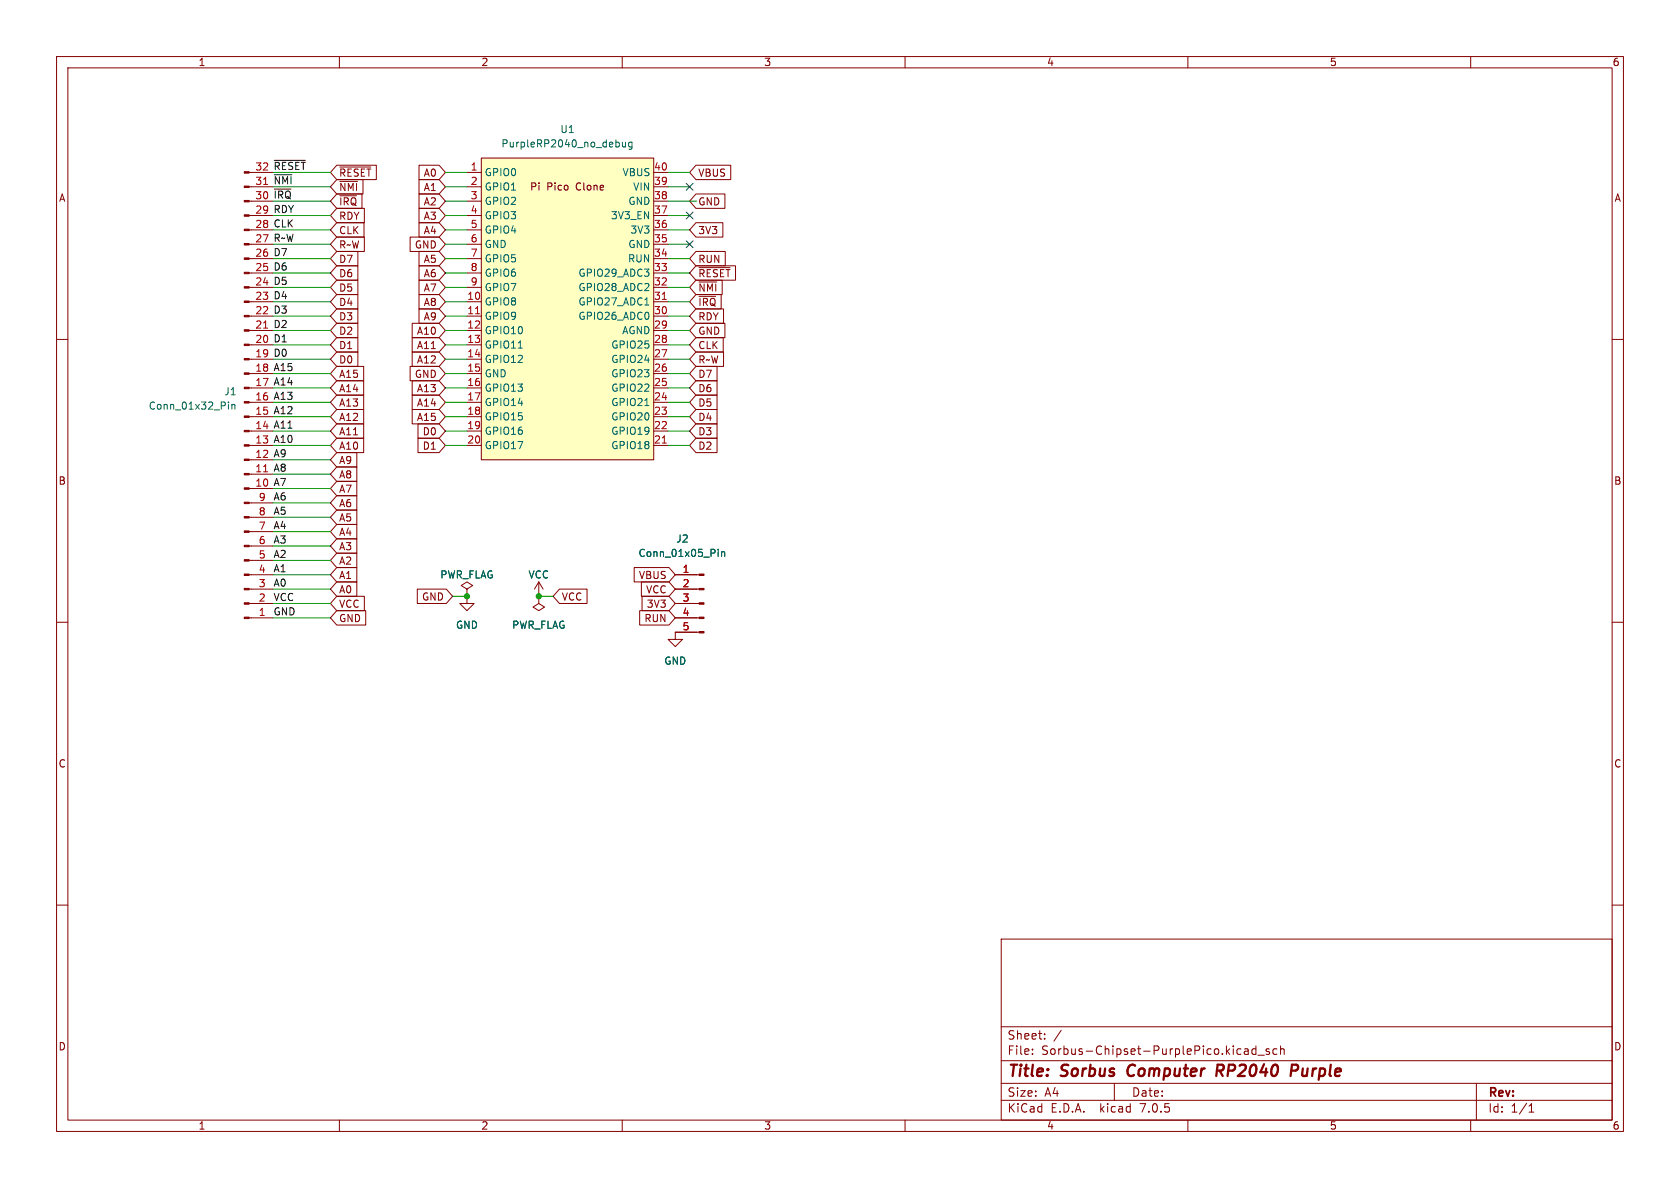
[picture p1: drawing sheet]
<svg xmlns="http://www.w3.org/2000/svg" width="297mm" height="210mm" viewBox="0 0 297 210" stroke-linecap="round" stroke-linejoin="round" font-family="sans-serif">
<g fill="none" stroke="#840000" stroke-width=".18">
<path d="M10 10h277v190h-277zM12 12h273v186h-273zM60 10v2M110 10v2M160 10v2M210 10v2M260 10v2M44 30.5h4.3M44 33h4.3M44 35.6h4.3M44 38.1h4.3M59.5 34.3h4.5v2.5h-4.5l-1.1-1.2z"/>
<path d="M59.5 29.2h7v2.6h-7l-1.1-1.3zM59.5 31.7h4.7v2.6h-4.7l-1.1-1.3zM59.5 39.4h4.9v2.5h-4.9l-1.1-1.3zM59.5 36.8h4.9v2.6h-4.9l-1.1-1.3zM60.1 34.6h2.9M60.1 29.5h5.5M60.1 32.1h3.1M74.1 34.3h3.5l1.1 1.3-1.1 1.2h-3.5zM74.1 29.2h3.5l1.1 1.3-1.1 1.3h-3.5zM74.1 31.7h3.5l1.1 1.3-1.1 1.3h-3.5zM74.1 36.8h3.5l1.1 1.3-1.1 1.3h-3.5zM74.1 39.4h3.5l1.1 1.2-1.1 1.3h-3.5z"/>
<path d="M82.5 30.5h2.6M82.5 33h2.6M82.5 35.6h2.6M82.5 38.1h2.6M85.1 27.9h30.5v53.4h-30.5zM115.6 30.5h2.5M115.6 33h2.5M115.6 35.6h2.5M115.6 38.1h2.5M123 29.2h6.2v2.6h-6.2l-1.1-1.3zM123 34.3h5.2v2.5h-5.2l-1.1-1.2zM123 39.4h4.8v2.5h-4.8l-1.1-1.3z"/>
<path d="M10 60h2M44 53.3h4.3M44 55.9h4.3M44 58.4h4.3M44 50.8h4.3M44 48.3h4.3M44 45.7h4.3M44 43.2h4.3M44 40.6h4.3M59.5 59.7h3.8v2.5h-3.8l-1.1-1.2zM59.5 57.1h3.8v2.6h-3.8l-1.1-1.3zM59.5 54.6h3.8v2.6h-3.8l-1.1-1.3z"/>
<path d="M59.5 52.1h3.8v2.5h-3.8l-1.1-1.3zM59.5 49.5h3.8v2.6h-3.8l-1.1-1.3zM59.5 47h3.8v2.5h-3.8l-1.1-1.2zM59.5 41.9h4.9v2.6h-4.9l-1.1-1.3zM59.5 44.4h3.8v2.6h-3.8l-1.1-1.3zM72.5 41.9h5.1l1.1 1.3-1.1 1.3h-5.1zM72.9 57.1h4.7l1.1 1.3-1.1 1.3h-4.7zM72.9 59.7h4.7l1.1 1.3-1.1 1.2h-4.7zM74.1 47h3.5l1.1 1.3-1.1 1.2h-3.5zM74.1 52.1h3.5l1.1 1.2-1.1 1.3h-3.5zM74.1 54.6h3.5l1.1 1.3-1.1 1.3h-3.5zM74.1 44.4h3.5l1.1 1.3-1.1 1.3h-3.5z"/>
<path d="M74.1 49.5h3.5l1.1 1.3-1.1 1.3h-3.5zM82.5 53.3h2.6M82.5 55.9h2.6M82.5 58.4h2.6M82.5 50.8h2.6M82.5 48.3h2.6M82.5 45.7h2.6M82.5 43.2h2.6M82.5 40.6h2.6M115.6 53.3h2.5M115.6 55.9h2.5M115.6 58.4h2.5"/>
<path d="M115.6 50.8h2.5M115.6 48.3h2.5M115.6 45.7h2.5M115.6 43.2h2.5M115.6 40.6h2.5M123 57.1h5.2v2.6h-5.2l-1.1-1.3zM123 59.7h4.9v2.5h-4.9l-1.1-1.2zM123 54.6h4.9v2.6h-4.9l-1.1-1.3zM123 52.1h4.5v2.5h-4.5l-1.1-1.3zM123 49.5h4.7v2.6h-4.7l-1.1-1.3zM123 47h7v2.5h-7l-1.1-1.2zM123 44.4h5.2v2.6h-5.2l-1.1-1.3z"/>
<path d="M123.6 52.4h2.9M123.6 49.8h3.1M123.6 47.3h5.5M285 60h2M44 61h4.3M44 63.5h4.3M44 66h4.3M44 68.6h4.3M44 71.1h4.3M44 73.7h4.3M44 76.2h4.3M44 78.7h4.3"/>
<path d="M59.5 62.2h3.8v2.6h-3.8l-1.1-1.3zM59.5 64.8h4.8v2.5h-4.8l-1.1-1.3zM59.5 69.8h4.8v2.6h-4.8l-1.1-1.3zM59.5 67.3h4.8v2.6h-4.8l-1.1-1.3zM59.5 74.9h4.8v2.6h-4.8l-1.1-1.3zM59.5 77.5h4.8v2.5h-4.8l-1.1-1.3zM59.5 72.4h4.8v2.5h-4.8l-1.1-1.2zM72.5 64.8h5.1l1.1 1.2-1.1 1.3h-5.1zM72.9 62.2h4.7l1.1 1.3-1.1 1.3h-4.7zM72.9 67.3h4.7l1.1 1.3-1.1 1.3h-4.7zM72.9 69.8h4.7l1.1 1.3-1.1 1.3h-4.7zM72.9 72.4h4.7l1.1 1.3-1.1 1.2h-4.7z"/>
<path d="M73.9 77.5h3.7l1.1 1.2-1.1 1.3h-3.7zM73.9 74.9h3.7l1.1 1.3-1.1 1.3h-3.7zM82.5 61h2.6M82.5 63.5h2.6M82.5 66h2.6M82.5 68.6h2.6M82.5 71.1h2.6M82.5 73.7h2.6M82.5 76.2h2.6M82.5 78.7h2.6M115.6 61h2.5M115.6 63.5h2.5"/>
<path d="M115.6 66h2.5M115.6 68.6h2.5M115.6 71.1h2.5M115.6 73.7h2.5M115.6 76.2h2.5M115.6 78.7h2.5M123 69.8h3.8v2.6h-3.8l-1.1-1.3zM123 67.3h3.8v2.6h-3.8l-1.1-1.3zM123 62.2h4.9v2.6h-4.9l-1.1-1.3zM123 64.8h3.8v2.5h-3.8l-1.1-1.3zM123 72.4h3.8v2.5h-3.8l-1.1-1.2zM123 74.9h3.8v2.6h-3.8l-1.1-1.3z"/>
<path d="M123 77.5h3.8v2.5h-3.8l-1.1-1.3zM44 81.3h4.3M44 83.8h4.3M44 86.4h4.3M44 88.9h4.3M44 91.4h4.3M44 94h4.3M44 96.5h4.3M44 99.1h4.3M59.5 97.8h3.6v2.5h-3.6l-1.1-1.2zM59.5 80h3.6v2.6h-3.6l-1.1-1.3zM59.5 82.5h3.6v2.6h-3.6l-1.1-1.3z"/>
<path d="M59.5 85.1h3.6v2.5h-3.6l-1.1-1.2zM59.5 90.2h3.6v2.5h-3.6l-1.1-1.3zM59.5 92.7h3.6v2.6h-3.6l-1.1-1.3zM59.5 87.6h3.6v2.6h-3.6l-1.1-1.3zM59.5 95.2h3.6v2.6h-3.6l-1.1-1.3zM10 110h2M44 101.6h4.3M44 104.1h4.3M44 106.7h4.3M44 109.2h4.3M59.5 102.9h3.6v2.5h-3.6l-1.1-1.3zM59.5 107.9h5.2v2.6h-5.2l-1.1-1.3z"/>
<path d="M59.5 105.4h4.9v2.6h-4.9l-1.1-1.3zM59.5 100.3h3.6v2.6h-3.6l-1.1-1.3zM73.8 104.1h5.1l1.1 1.3-1.1 1.3h-5.1zM82.5 104.1l1.1-.6-1.1-.6-1 .6 1 .6v1.3M82.5 105.4h.1M82.5 105.4v1.3h1.3l-1.3 1.3-1.2-1.3h1.2M95.2 105.4v1.3l1.1 .6-1.1 .7-1-.7 1-.6M95.2 105.4h.1M95.2 102.9l-.7 1.2M95.2 102.9v2.5M95.2 102.9l.8 1.2M98.9 104.1h4.9v2.6h-4.9l-1.1-1.3z"/>
<path d="M112.1 100.3h6.2l1.1 1.3-1.1 1.3h-6.2zM113.1 107.9h5.2l1.1 1.3-1.1 1.3h-5.2zM113.4 102.9h4.9l1.1 1.2-1.1 1.3h-4.9zM113.5 105.4h4.8l1.1 1.3-1.1 1.3h-4.8zM119.4 101.6h4.2M119.4 104.1h4.2M119.4 106.7h4.2M119.4 109.2h4.2M123.6 111.8h-4.2v1.2h1.2l-1.2 1.3-1.3-1.3h1.3M285 110h2M10 160h2M285 160h2"/>
<path d="M177 166h108v32h-108zM60 198v2M110 198v2M160 198v2M177 194.5h108M177 191.5h108M177 187.5h108M177 181.5h108M182.5 186.3v.1M182.5 185.5v.1M184.7 183.6v.1M184.7 182.8v.1"/>
<path d="M187.6 182.1l-1.3 2M197 191.5v3M210 198v2M220 185.5h.6l.1 .9M220.7 185.8h-.5a.29 .29 0 0 0-.2 .3 .29 .29 0 0 0 .2 .3l.5-.1M222 185.5l-.4-.1-.3 .3v.4l.2 .2h.5M222 184.9v1.5M222.4 186.5h1.1M224.4 185.5l-.4-.1-.2 .2 .1 .2 .5 .2v.3h-.6M225.7 185.5l-.4-.1-.3 .3v.4l.2 .2h.5M226.4 185.5l.2-.1 .4 .1v.9M226.4 184.9v1.5"/>
<path d="M260 198v2M261 191.5v6.5M270.3 196.6h.9M270.3 195.5l.4-.4v1.5"/>
</g>
<path d="M215.1 189.3h.8M216 188.2h-.7l-.3 2M229.2 188.2h-.8l-.2 2M229.2 189.2l-.9 .1" fill="none" stroke="#840000" stroke-width=".4"/>
<path d="M85.1 27.9h30.5v53.4h-30.5z" fill="#ffffc2" stroke="#ffffc2" stroke-width=".18"/>
<path d="M84.1 55.5h.7M117.1 52.9h.7M117.1 78.3h.7" fill="none" stroke="#a90000" stroke-width=".18"/>
<g fill="none" stroke="#006464" stroke-width=".18">
<path d="M109.4 25.3v.6M110 25.1l.1 .8 .3 .1 .2-.1M110.6 25.1v.9M111.7 25.2l-.3-.1-.3 .3 .1 .5h.5M111.7 25.1v1.1l-.2 .2-.3-.1M114 53.9h.7M40.4 71.1v.1M40.4 71.5v.8M41 71.5v.8M41 71.6l.2-.1h.3v.8M91.6 61.5h.8M114 71.7h.7"/>
<path d="M127 97.1v.1M127 97.5v.9M127.6 97.5v.9M127.6 97.6l.2-.1 .3 .1v.8"/>
</g>
<g fill="#840000" stroke="#840000" stroke-width=".18">
<path d="M43.2 30.4h.8v.2h-.8z"/>
<path d="M43.2 32.9h.8v.2h-.8z"/>
<path d="M43.2 35.4h.8v.3h-.8z"/>
<path d="M43.2 38h.8v.2h-.8z"/>
<path d="M43.2 40.5h.8v.3h-.8z"/>
<path d="M43.2 43.1h.8v.2h-.8z"/>
<path d="M43.2 45.6h.8v.2h-.8z"/>
<path d="M43.2 48.1h.8v.3h-.8z"/>
<path d="M43.2 50.7h.8v.2h-.8z"/>
<path d="M43.2 53.2h.8v.3h-.8z"/>
<path d="M43.2 55.8h.8v.2h-.8z"/>
<path d="M43.2 58.3h.8v.2h-.8z"/>
<path d="M43.2 60.8h.8v.3h-.8z"/>
<path d="M43.2 63.4h.8v.2h-.8z"/>
<path d="M43.2 65.9h.8v.3h-.8z"/>
<path d="M43.2 68.5h.8v.2h-.8z"/>
<path d="M43.2 71h.8v.2h-.8z"/>
<path d="M43.2 73.5h.8v.3h-.8z"/>
<path d="M43.2 76.1h.8v.2h-.8z"/>
<path d="M43.2 78.6h.8v.3h-.8z"/>
<path d="M43.2 81.2h.8v.2h-.8z"/>
<path d="M43.2 83.7h.8v.2h-.8z"/>
<path d="M43.2 86.2h.8v.3h-.8z"/>
<path d="M43.2 88.8h.8v.2h-.8z"/>
<path d="M43.2 91.3h.8v.3h-.8z"/>
<path d="M43.2 93.9h.8v.2h-.8z"/>
<path d="M43.2 96.4h.8v.2h-.8z"/>
<path d="M43.2 98.9h.8v.3h-.8z"/>
<path d="M43.2 101.5h.8v.2h-.8z"/>
<path d="M43.2 104h.8v.3h-.8z"/>
<path d="M43.2 106.6h.8v.2h-.8z"/>
<path d="M43.2 109.1h.8v.2h-.8z"/>
<path d="M123.6 111.6h.9v.3h-.9z"/>
<path d="M123.6 109.1h.9v.2h-.9z"/>
<path d="M123.6 106.6h.9v.2h-.9z"/>
<path d="M123.6 104h.9v.3h-.9z"/>
<path d="M123.6 101.5h.9v.2h-.9z"/>
</g>
<path d="M48.5 33.4h2.9M48.5 28.3h5.5M48.5 30.9h3.1" fill="none" stroke="#0f0f0f" stroke-width=".18"/>
<g fill="none" stroke="#009600" stroke-width=".18">
<path d="M48.3 35.6h10.1M48.3 38.1h10.1M48.3 30.5h10.1M48.3 33h10.1M78.7 35.6h3.8M78.7 38.1h3.8M78.7 30.5h3.8M78.7 33h3.8M118.1 35.6h5.1M118.1 38.1h3.8M118.1 30.5h3.8M118.1 33h3.8"/>
<path d="M48.3 50.8h10.1M48.3 48.3h10.1M48.3 58.4h10.1M48.3 45.7h10.1M48.3 40.6h10.1M48.3 43.2h10.1M48.3 55.9h10.1M48.3 53.3h10.1M78.7 50.8h3.8M78.7 48.3h3.8M78.7 58.4h3.8M78.7 45.7h3.8"/>
<path d="M78.7 40.6h3.8M78.7 43.2h3.8M78.7 55.9h3.8M78.7 53.3h3.8M118.1 50.8h3.8M118.1 48.3h3.8M118.1 58.4h3.8M118.1 45.7h3.8M118.1 40.6h3.8M118.1 43.2h3.8M118.1 55.9h3.8M118.1 53.3h3.8"/>
<path d="M48.3 73.7h10.1M48.3 78.7h10.1M48.3 68.6h10.1M48.3 71.1h10.1M48.3 76.2h10.1M48.3 66h10.1M48.3 63.5h10.1M48.3 61h10.1M78.7 73.7h3.8M78.7 78.7h3.8M78.7 68.6h3.8M78.7 71.1h3.8"/>
<path d="M78.7 76.2h3.8M78.7 66h3.8M78.7 63.5h3.8M78.7 61h3.8M118.1 73.7h3.8M118.1 78.7h3.8M118.1 68.6h3.8M118.1 71.1h3.8M118.1 76.2h3.8M118.1 66h3.8M118.1 63.5h3.8M118.1 61h3.8"/>
<path d="M48.3 83.8h10.1M48.3 86.4h10.1M48.3 81.3h10.1M48.3 94h10.1M48.3 88.9h10.1M48.3 91.4h10.1M48.3 99.1h10.1M48.3 96.5h10.1M48.3 109.2h10.1M48.3 101.6h10.1M48.3 104.1h10.1M48.3 106.7h10.1"/>
<path d="M80 105.4h2.5M95.2 105.4h2.6"/>
</g>
<path d="M121.3 37.5l1.2 1.2M121.3 32.4l1.2 1.2M122.5 37.5l-1.2 1.2M122.5 32.4l-1.2 1.2M121.3 42.6l1.2 1.2M122.5 42.6l-1.2 1.2" fill="none" stroke="#000084" stroke-width=".18"/>
<g fill="#009600" stroke="#009600" stroke-width=".18">
<circle cx="82.5" cy="105.4" r=".46"/>
<circle cx="95.2" cy="105.4" r=".46"/>
</g>
<g font-size="2.8" fill="#840000">
<text x="178" y="190.8">Title:</text>
<text x="187.5" y="190.8">Sorbus</text>
<text x="199.8" y="190.8">Computer</text>
<text x="216.1" y="190.8">RP2040</text>
<text x="229.8" y="190.8">Purple</text>
</g>
<g font-size="2.1" fill="#840000">
<text x="178" y="183.9">Sheet:</text>
<text x="178" y="186.6">File:</text>
<text x="184" y="186.6">Sorbus-Chipset-PurplePico.kicad_sch</text>
<text x="178" y="196.8">KiCad</text>
<text x="178" y="194">Size:</text>
<text x="184.6" y="194">A4</text>
<text x="185.7" y="196.8">E.D.A.</text>
<text x="194.4" y="196.8">kicad</text>
<text x="200" y="194">Date:</text>
<text x="201.5" y="196.8">7.0.5</text>
<text x="263" y="194.2">Rev:</text>
<text x="263" y="196.8">Id:</text>
<text x="267" y="196.8">1/1</text>
</g>
<g font-size="1.8" fill="#840000">
<text x="35" y="11.8">1</text>
<text x="85" y="11.8">2</text>
<text x="135" y="11.8">3</text>
<text x="185" y="11.8">4</text>
<text x="235" y="11.8">5</text>
<text x="285" y="11.8">6</text>
<text x="10.4" y="35.8">A</text>
<text x="59.8" y="31.4">~{RESET}</text>
<text x="59.8" y="33.9">~{NMI}</text>
<text x="74.9" y="31.4">A0</text>
<text x="74.9" y="33.9">A1</text>
<text x="93.6" y="33.9">Pi</text>
<text x="96.6" y="33.9">Pico</text>
<text x="101.8" y="33.9">Clone</text>
<text x="123.3" y="31.4">VBUS</text>
<text x="285.4" y="35.8">A</text>
<text x="59.8" y="36.5">~{IRQ}</text>
<text x="59.8" y="41.6">CLK</text>
<text x="59.8" y="39">RDY</text>
<text x="74.9" y="36.5">A2</text>
<text x="74.9" y="39">A3</text>
<text x="74.9" y="41.6">A4</text>
<text x="123.3" y="36.5">GND</text>
<text x="123.3" y="41.6">3V3</text>
<text x="59.8" y="44.1">R~W</text>
<text x="59.8" y="46.6">D7</text>
<text x="73.3" y="44.1">GND</text>
<text x="74.9" y="46.6">A5</text>
<text x="123.3" y="46.6">RUN</text>
<text x="59.8" y="51.7">D5</text>
<text x="59.8" y="49.2">D6</text>
<text x="74.9" y="49.2">A6</text>
<text x="74.9" y="51.7">A7</text>
<text x="123.3" y="51.7">~{NMI}</text>
<text x="123.3" y="49.2">~{RESET}</text>
<text x="59.8" y="59.3">D2</text>
<text x="59.8" y="56.8">D3</text>
<text x="59.8" y="54.3">D4</text>
<text x="73.7" y="59.3">A10</text>
<text x="74.9" y="54.3">A8</text>
<text x="74.9" y="56.8">A9</text>
<text x="123.3" y="59.3">GND</text>
<text x="123.3" y="56.8">RDY</text>
<text x="123.3" y="54.3">~{IRQ}</text>
<text x="59.8" y="64.4">D0</text>
<text x="59.8" y="61.9">D1</text>
<text x="73.7" y="64.4">A12</text>
<text x="73.7" y="61.9">A11</text>
<text x="123.3" y="61.9">CLK</text>
<text x="123.3" y="64.4">R~W</text>
<text x="59.8" y="67">A15</text>
<text x="59.8" y="69.5">A14</text>
<text x="73.3" y="67">GND</text>
<text x="73.7" y="69.5">A13</text>
<text x="123.3" y="69.5">D6</text>
<text x="123.3" y="67">D7</text>
<text x="59.8" y="72">A13</text>
<text x="59.8" y="77.1">A11</text>
<text x="59.8" y="74.6">A12</text>
<text x="73.7" y="72">A14</text>
<text x="73.7" y="74.6">A15</text>
<text x="74.7" y="77.1">D0</text>
<text x="123.3" y="72">D5</text>
<text x="123.3" y="74.6">D4</text>
<text x="123.3" y="77.1">D3</text>
<text x="59.8" y="82.2">A9</text>
<text x="59.8" y="79.7">A10</text>
<text x="74.7" y="79.7">D1</text>
<text x="123.3" y="79.7">D2</text>
<text x="10.3" y="85.8">B</text>
<text x="59.8" y="84.7">A8</text>
<text x="59.8" y="87.3">A7</text>
<text x="59.8" y="89.8">A6</text>
<text x="285.3" y="85.8">B</text>
<text x="59.8" y="92.4">A5</text>
<text x="59.8" y="94.9">A4</text>
<text x="59.8" y="100">A2</text>
<text x="59.8" y="97.4">A3</text>
<text x="59.8" y="105.1">A0</text>
<text x="59.8" y="107.6">VCC</text>
<text x="59.8" y="102.5">A1</text>
<text x="74.6" y="106.3">GND</text>
<text x="99.2" y="106.3">VCC</text>
<text x="112.9" y="102.5">VBUS</text>
<text x="114.2" y="105.1">VCC</text>
<text x="114.3" y="107.6">3V3</text>
<text x="59.8" y="110.1">GND</text>
<text x="113.9" y="110.1">RUN</text>
<text x="10.3" y="135.8">C</text>
<text x="285.3" y="135.8">C</text>
<text x="10.3" y="185.8">D</text>
<text x="285.3" y="185.8">D</text>
<text x="35" y="199.8">1</text>
<text x="85" y="199.8">2</text>
<text x="135" y="199.8">3</text>
<text x="185" y="199.8">4</text>
<text x="235" y="199.8">5</text>
<text x="285" y="199.8">6</text>
</g>
<g font-size="1.8" fill="#006464">
<text x="99" y="23.7">U1</text>
<text x="88.6" y="26.2">PurpleRP2040_no_debug</text>
<text x="85.6" y="31.3">GPIO0</text>
<text x="85.6" y="33.8">GPIO1</text>
<text x="110" y="31.3">VBUS</text>
<text x="111.9" y="33.8">VIN</text>
<text x="85.6" y="36.4">GPIO2</text>
<text x="85.6" y="38.9">GPIO3</text>
<text x="85.6" y="41.5">GPIO4</text>
<text x="108" y="38.9">3V3_EN</text>
<text x="111.1" y="36.4">GND</text>
<text x="111.4" y="41.5">3V3</text>
<text x="85.6" y="44">GND</text>
<text x="85.6" y="46.5">GPIO5</text>
<text x="111" y="46.5">RUN</text>
<text x="111.1" y="44">GND</text>
<text x="85.6" y="49.1">GPIO6</text>
<text x="85.6" y="51.6">GPIO7</text>
<text x="102.2" y="51.6">GPIO28_ADC2</text>
<text x="102.2" y="49.1">GPIO29_ADC3</text>
<text x="85.6" y="54.2">GPIO8</text>
<text x="85.6" y="56.7">GPIO9</text>
<text x="85.6" y="59.2">GPIO10</text>
<text x="102.2" y="56.7">GPIO26_ADC0</text>
<text x="102.2" y="54.2">GPIO27_ADC1</text>
<text x="110" y="59.2">AGND</text>
<text x="85.6" y="61.8">GPIO11</text>
<text x="85.6" y="64.3">GPIO12</text>
<text x="108" y="64.3">GPIO24</text>
<text x="108" y="61.8">GPIO25</text>
<text x="39.6" y="70">J1</text>
<text x="85.6" y="66.9">GND</text>
<text x="85.6" y="69.4">GPIO13</text>
<text x="85.6" y="71.9">GPIO14</text>
<text x="108" y="71.9">GPIO21</text>
<text x="108" y="69.4">GPIO22</text>
<text x="108" y="66.9">GPIO23</text>
<text x="26.2" y="72.6">Conn_01x32_Pin</text>
<text x="85.6" y="74.5">GPIO15</text>
<text x="85.6" y="77">GPIO16</text>
<text x="108" y="77">GPIO19</text>
<text x="108" y="74.5">GPIO20</text>
<text x="85.6" y="79.6">GPIO17</text>
<text x="108" y="79.6">GPIO18</text>
<text x="112.8" y="98.6">Conn_01x05_Pin</text>
<text x="119.5" y="96.1">J2</text>
<text x="77.8" y="102.4">PWR_FLAG</text>
<text x="93.4" y="102.4">VCC</text>
<text x="80.6" y="111.3">GND</text>
<text x="90.5" y="111.3">PWR_FLAG</text>
<text x="117.4" y="117.7">GND</text>
</g>
<g font-size="1.8" fill="#0f0f0f">
<text x="45.1" y="35.3">30 ~{IRQ}</text>
<text x="45.1" y="32.8">31 ~{NMI}</text>
<text x="45.1" y="30.2">32 ~{RESET}</text>
<text x="45.1" y="40.4">28 CLK</text>
<text x="45.1" y="37.8">29 RDY</text>
<text x="45.1" y="45.5">26 D7</text>
<text x="45.1" y="42.9">27 R~W</text>
<text x="45.1" y="53.1">23 D4</text>
<text x="45.1" y="50.5">24 D5</text>
<text x="45.1" y="48">25 D6</text>
<text x="45.1" y="58.2">21 D2</text>
<text x="45.1" y="55.6">22 D3</text>
<text x="45.1" y="65.8">18 A15</text>
<text x="45.1" y="63.2">19 D0</text>
<text x="45.1" y="60.7">20 D1</text>
<text x="45.1" y="70.9">16 A13</text>
<text x="45.1" y="68.3">17 A14</text>
<text x="45.1" y="75.9">14 A11</text>
<text x="45.1" y="73.4">15 A12</text>
<text x="45.1" y="83.6">11 A8</text>
<text x="45.1" y="81">12 A9</text>
<text x="45.1" y="78.5">13 A10</text>
<text x="45.1" y="86.1">10 A7</text>
<text x="48.3" y="88.6">A6</text>
<text x="48.3" y="93.6">A4</text>
<text x="48.3" y="91.1">A5</text>
<text x="48.3" y="96.2">A3</text>
<text x="48.3" y="98.7">A2</text>
<text x="48.3" y="101.3">A1</text>
<text x="48.3" y="106.3">VCC</text>
<text x="48.3" y="103.8">A0</text>
<text x="48.3" y="108.9">GND</text>
</g>
<g font-size="1.8" fill="#a90000">
<text x="83.2" y="30.2">1</text>
<text x="83.2" y="32.8">2</text>
<text x="83.2" y="35.3">3</text>
<text x="115.6" y="35.3">38</text>
<text x="115.6" y="32.8">39</text>
<text x="115.6" y="30.2">40</text>
<text x="83.2" y="37.8">4</text>
<text x="83.2" y="40.4">5</text>
<text x="115.6" y="40.4">36</text>
<text x="115.6" y="37.8">37</text>
<text x="83.2" y="42.9">6</text>
<text x="83.2" y="45.5">7</text>
<text x="115.6" y="45.5">34</text>
<text x="115.6" y="42.9">35</text>
<text x="82.5" y="53.1">10</text>
<text x="83.2" y="48">8</text>
<text x="83.2" y="50.5">9</text>
<text x="115.6" y="53.1">31</text>
<text x="115.6" y="50.5">32</text>
<text x="115.6" y="48">33</text>
<text x="82.5" y="55.6">11</text>
<text x="82.5" y="58.2">12</text>
<text x="115.6" y="58.2">29</text>
<text x="115.6" y="55.6">30</text>
<text x="82.5" y="60.7">13</text>
<text x="82.5" y="63.2">14</text>
<text x="82.5" y="65.8">15</text>
<text x="115.6" y="65.8">26</text>
<text x="115.6" y="63.2">27</text>
<text x="115.6" y="60.7">28</text>
<text x="82.5" y="68.3">16</text>
<text x="82.5" y="70.9">17</text>
<text x="115.6" y="70.9">24</text>
<text x="115.6" y="68.3">25</text>
<text x="82.5" y="73.4">18</text>
<text x="82.5" y="75.9">19</text>
<text x="115.6" y="75.9">22</text>
<text x="115.6" y="73.4">23</text>
<text x="82.5" y="78.5">20</text>
<text x="115.6" y="78.5">21</text>
<text x="45.7" y="88.6">9</text>
<text x="45.7" y="93.7">7</text>
<text x="45.7" y="91.2">8</text>
<text x="45.7" y="101.3">4</text>
<text x="45.7" y="98.8">5</text>
<text x="45.7" y="96.3">6</text>
<text x="120.6" y="101.3">1</text>
<text x="45.7" y="106.4">2</text>
<text x="45.7" y="103.9">3</text>
<text x="120.6" y="103.9">2</text>
<text x="120.6" y="106.4">3</text>
<text x="45.7" y="109">1</text>
<text x="120.6" y="109">4</text>
<text x="120.6" y="111.5">5</text>
</g>
</svg>
